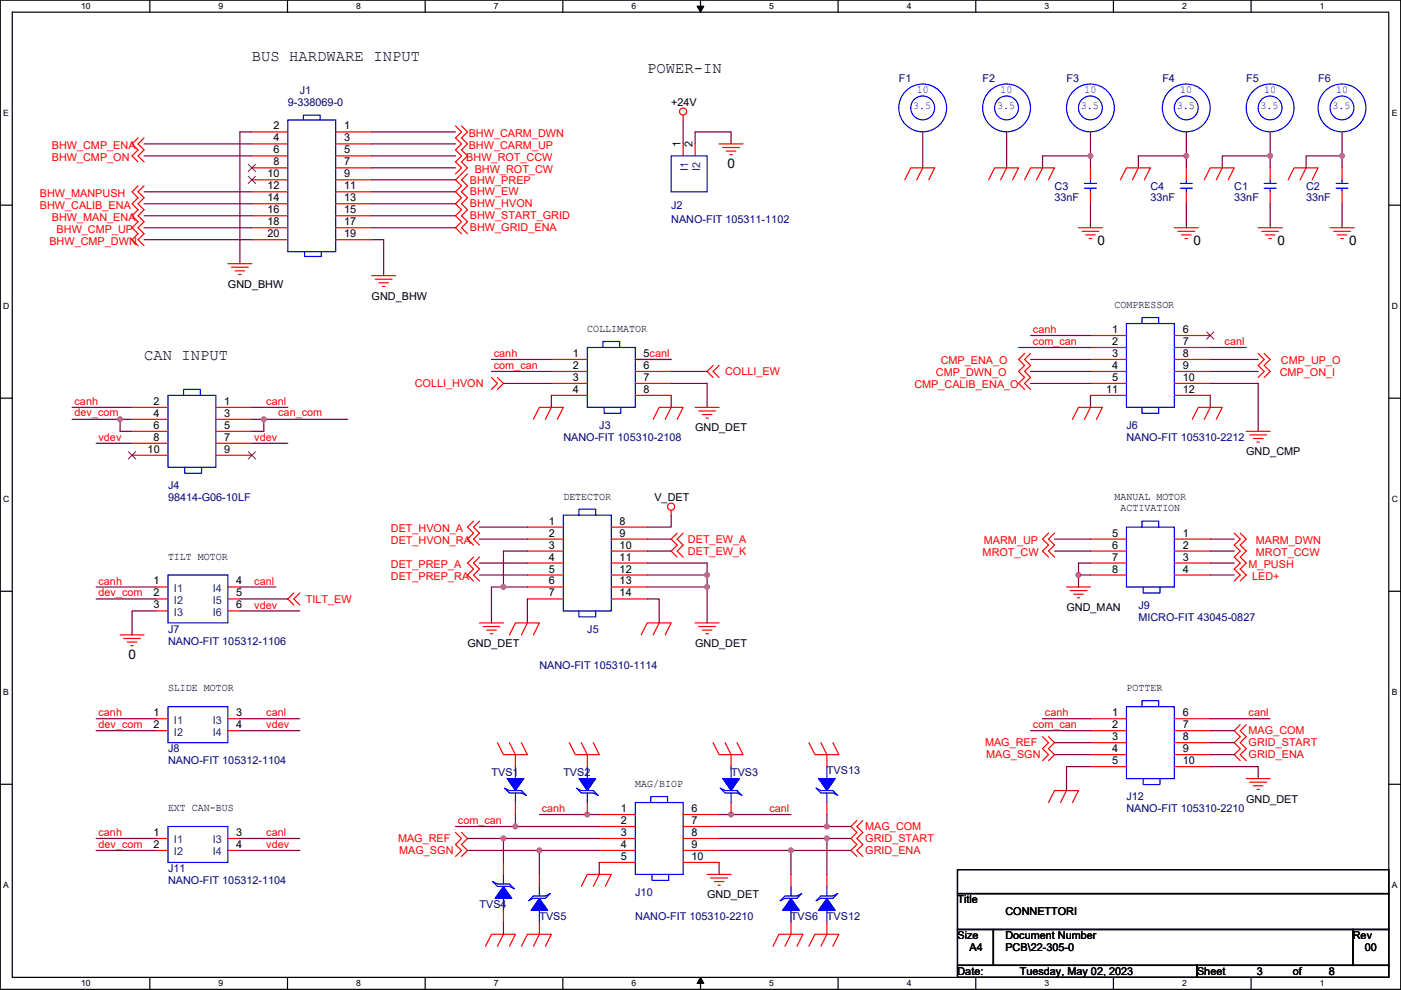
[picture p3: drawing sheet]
<svg xmlns="http://www.w3.org/2000/svg" width="297mm" height="210mm" viewBox="0 0 297 210" stroke-linecap="round" stroke-linejoin="round" font-family="sans-serif">
<path d="M.1 0h296.9v209.8h-296.9zM2.6 2.6h291.8v204.7h-291.8z" fill="none" stroke="#000" stroke-width=".25"/>
<g fill="#fff">
<path d="M17.2 .3h2v2h-2z"/>
<path d="M17.2 207.6h2v2h-2z"/>
</g>
<path d="M31.8 0v2.6M31.8 207.3v2.5" fill="none" stroke="#000" stroke-width=".25"/>
<g fill="#fff">
<path d="M46.4 .3h.9v2h-.9z"/>
<path d="M46.4 207.6h.9v2h-.9z"/>
</g>
<path d="M61 0v2.6M61 207.3v2.5" fill="none" stroke="#000" stroke-width=".25"/>
<g fill="#fff">
<path d="M75.5 .3h1v2h-1z"/>
<path d="M75.5 207.6h1v2h-1z"/>
</g>
<path d="M90.1 0v2.6M90.1 207.3v2.5" fill="none" stroke="#000" stroke-width=".25"/>
<g fill="#fff">
<path d="M104.7 .3h1v2h-1z"/>
<path d="M104.7 207.6h1v2h-1z"/>
</g>
<path d="M119.3 0v2.6M119.3 207.3v2.5" fill="none" stroke="#000" stroke-width=".25"/>
<g fill="#fff">
<path d="M133.9 .3h1v2h-1z"/>
<path d="M133.9 207.6h1v2h-1z"/>
</g>
<path d="M148.5 0v2.6M148.5 207.3v2.5" fill="none" stroke="#000" stroke-width=".25"/>
<path d="M147.8 1.3h1.4l-.7 1.3zM148.5 207.3l.7 1.3h-1.4z" fill="#000" stroke="#000" stroke-width=".21"/>
<g fill="#fff">
<path d="M163.1 .3h1v2h-1z"/>
<path d="M163.1 207.6h1v2h-1z"/>
</g>
<path d="M177.7 0v2.6M177.7 207.3v2.5" fill="none" stroke="#000" stroke-width=".25"/>
<g fill="#fff">
<path d="M192.3 .3h1v2h-1z"/>
<path d="M192.3 207.6h1v2h-1z"/>
</g>
<path d="M206.9 0v2.6M206.9 207.3v2.5" fill="none" stroke="#000" stroke-width=".25"/>
<g fill="#fff">
<path d="M221.5 .3h1v2h-1z"/>
<path d="M221.5 207.6h1v2h-1z"/>
</g>
<path d="M236.1 0v2.6M236.1 207.3v2.5" fill="none" stroke="#000" stroke-width=".25"/>
<g fill="#fff">
<path d="M250.7 .3h.9v2h-.9z"/>
<path d="M250.7 207.6h.9v2h-.9z"/>
</g>
<path d="M265.3 0v2.6M265.3 207.3v2.5" fill="none" stroke="#000" stroke-width=".25"/>
<g fill="#fff">
<path d="M279.8 .3h1v2h-1z"/>
<path d="M279.8 207.6h1v2h-1z"/>
<path d="M.7 23.1h1.2v2h-1.2z"/>
<path d="M295.1 23.1h1.2v2h-1.2z"/>
<path d="M.7 64h1.3v2h-1.3z"/>
<path d="M295.1 64h1.3v2h-1.3z"/>
</g>
<path d="M.1 43.5h2.5M294.4 43.5h2.6" fill="none" stroke="#000" stroke-width=".25"/>
<g fill="#fff">
<path d="M.7 104.9h1.3v2.1h-1.3z"/>
<path d="M295.1 104.9h1.3v2.1h-1.3z"/>
</g>
<path d="M.1 84.5h2.5M294.4 84.5h2.6" fill="none" stroke="#000" stroke-width=".25"/>
<g fill="#fff">
<path d="M.7 145.9h1.2v2h-1.2z"/>
<path d="M295.1 145.9h1.2v2h-1.2z"/>
</g>
<path d="M.1 125.4h2.5M294.4 125.4h2.6" fill="none" stroke="#000" stroke-width=".25"/>
<g fill="#fff">
<path d="M.7 186.8h1.2v2h-1.2z"/>
<path d="M295.1 186.8h1.2v2h-1.2z"/>
</g>
<path d="M.1 166.3h2.5M294.4 166.3h2.6M203 184.4h91.4v5.1h-91.4zM203 189.5h91.4v7.6h-91.4zM203 197.1h7.6v7.7h-7.6zM210.6 197.1h76.2v7.7h-76.2zM286.8 197.1h7.6v7.7h-7.6zM203 204.8h50.8v2.5h-50.8zM253.8 204.8h40.6v2.5h-40.6z" fill="none" stroke="#000" stroke-width=".25"/>
<g fill="none" stroke="#f00" stroke-width=".25">
<path d="M29.3 29.3l-1.3 1.2 1.3 1.3-1.3 1.3 1.3 1.2M29.3 39.4l-1.3 1.3 1.3 1.3-1.3 1.2 1.3 1.3-1.3 1.3 1.3 1.2-1.3 1.3 1.3 1.3-1.3 1.2 1.3 1.3M30.5 29.3l-1.2 1.2 1.2 1.3-1.2 1.3 1.2 1.2M30.5 39.4l-1.2 1.3 1.2 1.3-1.2 1.2 1.2 1.3-1.2 1.3 1.2 1.2-1.2 1.3 1.2 1.3-1.2 1.2 1.2 1.3M53.4 28h7.6M53.4 30.5h7.6M53.4 33.1h7.6M53.4 35.6h7.6M53.4 38.1h7.6M71.2 28h7.6M71.2 30.5h7.6M71.2 33.1h7.6"/>
<path d="M71.2 35.6h7.6M71.2 38.1h7.6M96.6 26.7l1.3 1.3-1.3 1.3 1.3 1.2-1.3 1.3 1.3 1.3-1.3 1.2 1.3 1.3-1.3 1.3M97.9 26.7l1.2 1.3-1.2 1.3 1.2 1.2-1.2 1.3 1.2 1.3-1.2 1.2 1.2 1.3-2.5 2.5 1.3 1.3-1.3 1.3 1.3 1.3-1.3 1.2 1.3 1.3-1.3 1.3 1.3 1.2-1.3 1.3 1.3 1.3M99.1 36.9l-1.2 1.2 1.2 1.3-1.2 1.3 1.2 1.3-1.2 1.2 1.2 1.3-1.2 1.3 1.2 1.2-1.2 1.3 1.2 1.3M144.8 24.4v1M144.8 30.5v2.6M147.4 30.5v2.6M152.5 30.5h5M153.2 31.3h3.6M154 32h2M154.7 32.8h.6"/>
<path d="M191.8 38.1l1.3-2.5h5.1l-1.3 2.5M195.6 28h.1M195.6 35.6l-1.2 2.5M209.6 38.1l1.3-2.5h5.1l-1.3 2.5M213.4 28h.1M213.4 35.6l-1.2 2.5M217.2 38.1l1.3-2.5h5.1l-1.3 2.5M221 35.6l-1.2 2.5M231.2 28h.1M231.2 35.6v2.5M237.5 38.1l1.3-2.5h5.1l-1.3 2.5M241.4 35.6l-1.3 2.5"/>
<path d="M251.5 28h.1M251.5 35.6v2.5M255.3 38.1l1.3-2.5h5.1l-1.3 2.5M259.1 35.6l-1.2 2.5M269.3 35.6v2.5M269.3 28h.1M273.1 38.1l1.3-2.5h5.1l-1.3 2.5M276.9 35.6l-1.2 2.5M284.5 28h.1M284.5 35.6v2.5M48.3 55.9h5.1M49.1 56.7h3.5"/>
<path d="M49.8 57.4h2.1M50.6 58.2h.5M53.4 40.7h7.6M53.4 43.2h7.6M53.4 45.8h7.6M53.4 48.3h7.6M53.4 50.8h7.6M71.2 40.7h7.6M71.2 43.2h7.6M71.2 45.8h7.6M71.2 48.3h7.6M71.2 50.8h7.6"/>
<path d="M78.8 58.5h5.1M79.6 59.2h3.5M80.3 60h2.1M228.7 48.3h5M229.4 49.1h3.6M230.2 49.8h2M230.9 50.6h.6M231.2 40.7v2.5M249 48.3h5.1M249.7 49.1h3.6M250.5 49.8h2M251.3 50.6h.5"/>
<path d="M251.5 40.7v2.5M266.8 48.3h5M267.5 49.1h3.6M268.3 49.8h2M269 50.6h.6M269.3 40.7v2.5M282 48.3h5.1M282.8 49.1h3.5M283.5 49.8h2.1M284.3 50.6h.5M284.5 40.7v2.5M81.1 60.7h.5"/>
<path d="M116.9 78.8h7.6M116.9 76.2h7.6M134.7 78.8h7.6M134.7 76.2h7.6M151.2 77.5l-1.3 1.3 1.3 1.3M152.5 77.5l-1.3 1.3 1.3 1.3M217.2 75l-1.2 1.2 1.2 1.3-1.2 1.3 1.2 1.3-1.2 1.2 1.2 1.3M218.5 75l-1.3 1.2 1.3 1.3-1.3 1.3 1.3 1.3-1.3 1.2 1.3 1.3M231.2 73.7h7.6M231.2 78.8h7.6M231.2 71.2h7.6M231.2 76.2h7.6"/>
<path d="M249 71.2h7.6M249 76.2h7.6M249 73.7h7.6M249 78.8h7.6M266.8 75l1.2 1.2-1.2 1.3 1.2 1.3-1.2 1.3M268 75l1.3 1.2-1.3 1.3 1.3 1.3-1.3 1.3M28 86.4h7.6M28 88.9h7.6M28 91.5h7.6M28 94h7.6M28 96.6h7.6M45.8 86.4h7.6"/>
<path d="M45.8 88.9h7.6M45.8 91.5h7.6M45.8 94h7.6M45.8 96.6h7.6M104.2 80.1l1.3 1.2-1.3 1.3M105.5 80.1l1.2 1.2-1.2 1.3M113.1 88.9l1.3-2.5h5l-1.2 2.5M116.9 83.9h7.6M116.9 81.3h7.6M116.9 86.4l-1.3 2.5M134.7 83.9h7.6M134.7 81.3h7.6"/>
<path d="M138.5 88.9l1.3-2.5h5l-1.2 2.5M142.3 86.4l-1.3 2.5M147.4 86.4h5.1M148.1 87.2h3.6M148.9 87.9h2M149.7 88.7h.5M227.4 88.9l1.3-2.5h5l-1.2 2.5M231.2 81.3h7.6M231.2 83.9h7.6M231.2 86.4l-1.3 2.5M249 81.3h7.6M249 83.9h7.6"/>
<path d="M252.8 88.9l1.3-2.5h5l-1.2 2.5M256.6 86.4l-1.3 2.5M264.2 91.5h5.1M265 92.2h3.5M265.7 93h2.1M266.5 93.8h.5M100.4 110.5l-1.3 1.3 1.3 1.3-1.3 1.2 1.3 1.3M100.4 118.2l-1.3 1.2 1.3 1.3-1.3 1.3 1.3 1.2M101.7 110.5l-1.3 1.3 1.3 1.3-1.3 1.2 1.3 1.3M101.7 118.2l-1.3 1.2 1.3 1.3-1.3 1.3 1.3 1.2M111.8 114.3h7.6M111.8 119.4h7.6"/>
<path d="M111.8 111.8h7.6M111.8 116.9h7.6M129.6 111.8h7.6M129.6 116.9h7.6M129.6 114.3h7.6M129.6 119.4h7.6M142.3 108.2v1.1M143.6 113.1l-1.3 1.2 1.3 1.3-1.3 1.3 1.3 1.3M144.8 113.1l-1.2 1.2 1.2 1.3-1.2 1.3 1.2 1.3M222.3 113.1l-1.3 1.2 1.3 1.3-1.3 1.3 1.3 1.3M223.6 113.1l-1.3 1.2 1.3 1.3-1.3 1.3 1.3 1.3M231.2 116.9h7.6"/>
<path d="M231.2 114.3h7.6M231.2 119.4h7.6M249 116.9h7.6M249 114.3h7.6M249 119.4h7.6M261.7 113.1l1.3 1.2-1.3 1.3 1.3 1.3-1.3 1.3 1.3 1.2-1.3 1.3 1.3 1.3-1.3 1.2M263 113.1l1.2 1.2-1.2 1.3 1.2 1.3-1.2 1.3 1.2 1.2-1.2 1.3 1.2 1.3-1.2 1.2M25.5 134.7h5M26.2 135.4h3.6M27 136.2h2M27.7 136.9h.6M33.1 124.5h2.5"/>
<path d="M33.1 127h2.5M33.1 129.6h2.5M48.3 124.5h2.6M48.3 127h2.6M48.3 129.6h2.6M62.3 125.8l-1.3 1.2 1.3 1.3M63.6 125.8l-1.3 1.2 1.3 1.3M101.7 132.1h5M102.4 132.9h3.6M103.2 133.6h2M103.9 134.4h.6M108 134.7l1.3-2.6h5.1l-1.3 2.6"/>
<path d="M111.8 132.1l-1.2 2.6M111.8 124.5h7.6M111.8 122h7.6M111.8 127h7.6M129.6 122h7.6M129.6 127h7.6M129.6 124.5h7.6M136 134.7l1.2-2.6h5.1l-1.3 2.6M139.8 132.1l-1.3 2.6M147.4 132.1h5.1M148.1 132.9h3.6M148.9 133.6h2"/>
<path d="M149.7 134.4h.5M226.1 124.5h5.1M226.9 125.3h3.5M227.6 126h2.1M228.4 126.8h.5M231.2 122h7.6M249 122h7.6M33.1 152.4h2.5M33.1 155h2.5M48.3 152.4h2.6M48.3 155h2.6M105.5 157.5l1.2 2.6h5.1l-1.2-2.6"/>
<path d="M108 157.5l1.3 2.6v2.5M120.7 157.5l1.3 2.6h5.1l-1.3-2.6M123.3 157.5l1.2 2.6v2.5M151.2 157.5l1.3 2.6h5l-1.2-2.6M153.7 157.5l1.3 2.6v2.5M171.5 157.5l1.3 2.6h5.1l-1.3-2.6M174.1 157.5l1.2 2.6v2.5M221 156.3l1.3 1.2-1.3 1.3 1.3 1.3-1.3 1.2M222.3 156.3l1.3 1.2-1.3 1.3 1.3 1.3-1.3 1.2M231.2 155h7.6M231.2 152.4h7.6M231.2 157.5h7.6"/>
<path d="M249 152.4h7.6M249 157.5h7.6M249 155h7.6M263 153.7l-1.3 1.3 1.3 1.3-1.3 1.2 1.3 1.3-1.3 1.3 1.3 1.2M264.2 153.7l-1.2 1.3 1.2 1.3-1.2 1.2 1.2 1.3-1.2 1.3 1.2 1.2M33.1 177.8h2.5M48.3 177.8h2.6M96.6 176.6l1.3 1.2-1.3 1.3 1.3 1.3-1.3 1.3M97.9 176.6l1.2 1.2-1.2 1.3 1.2 1.3-1.2 1.3M109.3 170.2v2.6M124.5 170.2v2.6M127.1 175.3h7.6"/>
<path d="M127.1 172.8h7.6M127.1 177.8h7.6M144.8 172.8h7.7M144.8 177.8h7.7M144.8 175.3h7.7M155 170.2v2.6M175.3 170.2v2.6M181.7 174l-1.3 1.3 1.3 1.3-1.3 1.2 1.3 1.3-1.3 1.3 1.3 1.3M182.9 174l-1.2 1.3 1.2 1.3-1.2 1.2 1.2 1.3-1.2 1.3 1.2 1.3M222.3 170.2l1.3-2.5h5.1l-1.3 2.5M226.1 167.7l-1.2 2.5M231.2 160.1h7.6"/>
<path d="M231.2 162.6h7.6M249 162.6h7.6M249 160.1h7.6M264.2 165.1h5.1M265 165.9h3.5M265.7 166.7h2.1M266.5 167.4h.5M33.1 180.4h2.5M48.3 180.4h2.6M106.7 198.2l-1.2 2.5M106.7 182.9v2.6M106.7 193.1v2.5"/>
<path d="M114.4 195.6v2.6l-1.3 2.5M114.4 185.5v2.5M123.3 188l1.2-2.5h5.1l-1.3 2.5M127.1 180.4h7.6M127.1 182.9h7.6M127.1 185.5l-1.3 2.5M144.8 182.9h7.7M144.8 180.4h7.7M149.9 185.5h5.1M150.7 186.2h3.5M151.4 187h2.1M152.2 187.7h.5"/>
<path d="M167.7 195.6v2.6l-1.3 2.5M167.7 185.5v2.5M175.3 195.6v2.6l-1.2 2.5M175.3 185.5v2.5M102.9 200.7l1.3-2.5h5.1l-1.3 2.5M110.6 200.7l1.2-2.5h5.1l-1.3 2.5M163.9 200.7l1.3-2.5h5l-1.2 2.5M171.5 200.7l1.3-2.5h5.1l-1.3 2.5"/>
<circle cx="144.8" cy="23.7" r=".76"/>
<circle cx="142.3" cy="107.5" r=".76"/>
</g>
<g fill="none" stroke="#00f" stroke-width=".25">
<path d="M61 25.4h10.2v28h-10.2zM64.3 25.4v-1h3.6v1M142.3 33.1h7.6v7.6h-7.6zM229.9 39.9h2.6M229.9 38.9h2.6M231.2 38.1v.8M231.2 39.9v.8M250.2 39.9h2.6M250.2 38.9h2.6M251.5 38.1v.8M251.5 39.9v.8M268 39.9h2.6"/>
<path d="M268 38.9h2.6M269.3 38.1v.8M269.3 39.9v.8M283.3 39.9h2.5M283.3 38.9h2.5M284.5 38.1v.8M284.5 39.9v.8M64.6 53.4v1h3.5v-1M124.5 73.7h10.2v12.7h-10.2zM127.8 73.7v-1.3h3.6v1.3M238.8 68.6h10.2v17.8h-10.2zM242.1 68.6v-1.2h3.6v1.2"/>
<path d="M35.6 83.9h10.2v15.2h-10.2zM38.9 83.9v-1.3h3.6v1.3M39.2 99.1v1.3h3.5v-1.3M128.1 86.4v1.3h3.5v-1.3M242.1 86.4v1.3h3.6v-1.3M119.4 109.3h10.2v20.3h-10.2zM122.7 109.3v-1.3h3.6v1.3M238.8 111.8h10.2v12.7h-10.2zM242.1 111.8v-1.3h3.6v1.3M35.6 122h12.7v10.1h-12.7zM122.7 129.6v1.3h3.6v-1.3M242.4 124.5v1.3h3.5v-1.3"/>
<path d="M35.6 149.9h12.7v7.6h-12.7zM238.8 149.9h10.2v15.2h-10.2zM242.1 149.9v-1.3h3.6v1.3M35.6 175.3h12.7v7.6h-12.7zM107 167.2l1 .5h2.6l1 1-1-.5h-2.6zM109.3 168.2v2M109.3 162.6v2.5M122.2 167.2l1.1 .5h2.5l1 1-1-.5h-2.5zM124.5 168.2v2M124.5 162.6v2.5M134.7 170.2h10.1v15.3h-10.1zM138 170.2v-1.2h3.5v1.2"/>
<path d="M152.7 167.2l1 .5h2.6l1 1-1-.5h-2.6zM155 168.2v2M155 162.6v2.5M173 167.2l1 .5h2.6l1 1-1-.5h-2.6zM175.3 168.2v2M175.3 162.6v2.5M242.4 165.1v1.3h3.5v-1.3M104.5 187l1 .5h2.5l1 1-1-.5h-2.5zM106.7 185.5v2M106.7 190.5v2.6M113.1 190h2.5l1-.5-1 1h-2.5l-1 .6zM114.4 188v2"/>
<path d="M114.4 193.1v2.5M138.2 185.5v1.2h3.6v-1.2M166.4 190h2.6l1-.5-1 1h-2.6l-1 .6zM167.7 188v2M167.7 193.1v2.5M174 190h2.6l1-.5-1 1h-2.6l-1 .6zM175.3 188v2M175.3 193.1v2.5"/>
<circle cx="195.6" cy="22.9" r="2.53"/>
<circle cx="195.6" cy="22.9" r="5.1"/>
<circle cx="213.4" cy="22.9" r="2.53"/>
<circle cx="213.4" cy="22.9" r="5.1"/>
<circle cx="231.2" cy="22.9" r="2.53"/>
<circle cx="231.2" cy="22.9" r="5.1"/>
<circle cx="251.5" cy="22.9" r="2.53"/>
<circle cx="251.5" cy="22.9" r="5.1"/>
<circle cx="269.3" cy="22.9" r="2.53"/>
<circle cx="269.3" cy="22.9" r="5.1"/>
<circle cx="284.5" cy="22.9" r="2.53"/>
<circle cx="284.5" cy="22.9" r="5.1"/>
</g>
<g fill="#00f" stroke="#00f" stroke-width=".25">
<path d="M167.7 190.5l1.8 2.6h-3.6z" fill-rule="evenodd"/>
<path d="M122.7 165.1h3.6l-1.8 2.6z" fill-rule="evenodd"/>
<path d="M175.3 190.5l1.8 2.6h-3.6z" fill-rule="evenodd"/>
<path d="M173.5 165.1h3.6l-1.8 2.6z" fill-rule="evenodd"/>
<path d="M114.4 190.5l1.7 2.6h-3.5z" fill-rule="evenodd"/>
<path d="M107.5 165.1h3.6l-1.8 2.6z" fill-rule="evenodd"/>
<path d="M153.2 165.1h3.6l-1.8 2.6z" fill-rule="evenodd"/>
<path d="M106.7 188l1.8 2.5h-3.5z" fill-rule="evenodd"/>
</g>
<path d="M52.6 34.8l1.6 1.6M52.6 37.4l1.6 1.5M54.2 34.8l-1.6 1.6M54.2 37.4l-1.6 1.5M255.8 70.4l1.6 1.5M257.4 70.4l-1.6 1.5M27.2 95.8l1.6 1.5M28.8 95.8l-1.6 1.5M52.6 95.8l1.6 1.5M54.2 95.8l-1.6 1.5" fill="none" stroke="#804000" stroke-width=".21"/>
<g fill="none" stroke="#800040" stroke-width=".25">
<path d="M30.5 30.5h22.9M30.5 33.1h22.9M53.4 28h-2.5v27.9M78.8 28h17.8M78.8 30.5h17.8M78.8 33.1h17.8M78.8 35.6h17.8M78.8 38.1h17.8M144.8 25.4v5.1M147.4 30.5v-2.5h7.6v2.5M195.6 28v7.6M213.4 28v7.6"/>
<path d="M231.2 33.1v2.5M231.2 28v5.1M231.2 33.1h-10.2v2.5M251.5 28v5.1M251.5 33.1h-10.1v2.5M251.5 33.1v2.5M269.3 28v5.1M269.3 33.1v2.5M269.3 33.1h-10.2v2.5M284.5 28v5.1M284.5 33.1h-7.6v2.5M284.5 33.1v2.5"/>
<path d="M30.5 40.7h22.9M30.5 43.2h22.9M30.5 45.8h22.9M30.5 48.3h22.9M30.5 50.8h22.9M78.8 40.7h17.8M78.8 43.2h17.8M78.8 45.8h17.8M78.8 48.3h17.8M78.8 50.8h2.5v7.7M231.2 43.2v5.1M251.5 43.2v5.1"/>
<path d="M269.3 43.2v5.1M284.5 43.2v5.1M104.2 76.2h12.7M104.2 78.8h12.7M134.7 76.2h7.6M142.3 78.8h7.6M216 73.7h15.2M218.5 71.2h12.7M218.5 76.2h12.7M218.5 78.8h12.7M256.6 76.2h10.2M256.6 78.8h10.2"/>
<path d="M256.6 73.7h7.6M15.3 88.9h10.2M15.3 86.4h12.7M20.4 94h7.6M25.5 88.9h2.5M25.5 88.9v2.6h2.5M53.4 86.4h7.6M53.4 94h7.6M53.4 88.9h2.5M55.9 88.9h17.8M55.9 88.9v2.6h-2.5M106.7 81.3h10.2"/>
<path d="M116.9 83.9v2.5M142.3 81.3h7.6v5.1M142.3 83.9v2.5M218.5 81.3h12.7M231.2 83.9v2.5M256.6 81.3h10.2v10.2M256.6 83.9v2.5M101.7 111.8h10.1M101.7 114.3h10.1M101.7 119.4h10.1M111.8 116.9h-5.1v7.6M137.2 114.3h5.1"/>
<path d="M137.2 116.9h5.1M137.2 119.4h12.7v2.6M142.3 109.3v2.5h-5.1M223.6 114.3h7.6M223.6 116.9h7.6M231.2 119.4h-2.5v2.6M256.6 114.3h5.1M256.6 116.9h5.1M256.6 119.4h5.1M20.4 127h12.7M20.4 124.5h12.7M33.1 129.6h-5.1v5.1"/>
<path d="M50.9 127h10.1M50.9 124.5h7.6M50.9 129.6h12.7M101.7 122h10.1M106.7 124.5h-2.5v7.6M106.7 124.5h5.1M111.8 127v5.1M137.2 122h12.7v2.5M137.2 124.5h12.7v7.6M137.2 127h2.6v5.1M228.7 122h2.5M228.7 122v2.5"/>
<path d="M256.6 122h5.1M20.4 155h12.7M20.4 152.4h12.7M50.9 152.4h12.7M50.9 155h12.7M218.5 155h12.7M221 152.4h10.2M223.6 157.5h7.6M256.6 152.4h12.7M256.6 155h5.1M256.6 157.5h5.1M20.4 177.8h12.7"/>
<path d="M50.9 177.8h12.7M96.6 175.3h12.7M99.1 177.8h7.6M106.7 177.8v5.1M106.7 177.8h20.4M109.3 175.3h17.8M109.3 172.8v2.5M114.4 172.8h12.7M152.5 177.8h22.8M152.5 175.3h22.8M167.7 172.8h-15.2M175.3 172.8v2.5"/>
<path d="M175.3 175.3h5.1M175.3 177.8v7.7M175.3 177.8h5.1M223.6 160.1h7.6M231.2 162.6h-5.1v5.1M256.6 162.6h10.2v2.5M256.6 160.1h5.1M20.4 180.4h12.7M50.9 180.4h12.7M99.1 180.4h15.3M106.7 195.6v2.6M114.4 180.4v5.1"/>
<path d="M114.4 180.4h12.7M127.1 182.9v2.6M152.5 182.9v2.6M152.5 180.4h15.2M180.4 180.4h-12.7v5.1"/>
</g>
<g fill="#f0f" stroke="#f0f" stroke-width=".25">
<circle cx="55.9" cy="88.9" r=".5"/>
<circle cx="25.4" cy="88.9" r=".5"/>
<circle cx="251.5" cy="33" r=".5"/>
<circle cx="231.2" cy="33" r=".5"/>
<circle cx="228.6" cy="121.9" r=".5"/>
<circle cx="124.5" cy="172.7" r=".5"/>
<circle cx="155" cy="172.7" r=".5"/>
<circle cx="106.7" cy="177.8" r=".5"/>
<circle cx="109.3" cy="175.3" r=".5"/>
<circle cx="114.3" cy="180.4" r=".5"/>
<circle cx="106.7" cy="124.5" r=".5"/>
<circle cx="175.3" cy="175.3" r=".5"/>
<circle cx="175.3" cy="177.8" r=".5"/>
<circle cx="167.7" cy="180.4" r=".5"/>
<circle cx="149.9" cy="121.9" r=".5"/>
<circle cx="149.9" cy="124.5" r=".5"/>
<circle cx="269.3" cy="33" r=".5"/>
<circle cx="284.5" cy="33" r=".5"/>
</g>
<g font-size="3.3">
<text x="53.4" y="12.8">BUS HARDWARE INPUT</text>
<text x="137.2" y="15.4">POWER-IN</text>
<text x="30.5" y="76.3">CAN INPUT</text>
</g>
<g font-size="2.8">
<text x="154.2" y="35.6">0</text>
<text x="232.7" y="52.1">0</text>
<text x="253" y="52.1">0</text>
<text x="270.8" y="52.1">0</text>
<text x="286.1" y="52.1">0</text>
<text x="27.2" y="139.7">0</text>
</g>
<g font-size="2.3" fill="#000080">
<text x="190.6" y="17.3">F1</text>
<text x="208.3" y="17.3">F2</text>
<text x="226.1" y="17.3">F3</text>
<text x="246.4" y="17.3">F4</text>
<text x="264.2" y="17.3">F5</text>
<text x="279.5" y="17.3">F6</text>
<text x="61" y="22.4">9-338069-0</text>
<text x="63.6" y="19.9">J1</text>
<text x="223.6" y="40.2">C3</text>
<text x="243.9" y="40.2">C4</text>
<text x="261.7" y="40.2">C1</text>
<text x="276.9" y="40.2">C2</text>
<text x="142.3" y="44.3">J2</text>
<text x="142.3" y="47.3">NANO-FIT 105311-1102</text>
<text x="223.6" y="42.7">33nF</text>
<text x="243.9" y="42.7">33nF</text>
<text x="261.7" y="42.7">33nF</text>
<text x="276.9" y="42.7">33nF</text>
<text x="119.4" y="93.5">NANO-FIT 105310-2108</text>
<text x="127.1" y="91">J3</text>
<text x="238.8" y="91">J6</text>
<text x="238.8" y="93.5">NANO-FIT 105310-2212</text>
<text x="35.6" y="103.7">J4</text>
<text x="35.6" y="106.2">98414-G06-10LF</text>
<text x="241.4" y="129.1">J9</text>
<text x="241.4" y="131.6">MICRO-FIT 43045-0827</text>
<text x="35.6" y="134.2">J7</text>
<text x="35.6" y="136.7">NANO-FIT 105312-1106</text>
<text x="124.5" y="134.2">J5</text>
<text x="114.4" y="141.8">NANO-FIT 105310-1114</text>
<text x="35.6" y="159.6">J8</text>
<text x="35.6" y="162.1">NANO-FIT 105312-1104</text>
<text x="104.2" y="164.7">TVS1</text>
<text x="119.4" y="164.7">TVS2</text>
<text x="155" y="164.7">TVS3</text>
<text x="175.3" y="164.1">TVS13</text>
<text x="238.8" y="169.7">J12</text>
<text x="238.8" y="172.3">NANO-FIT 105310-2210</text>
<text x="35.6" y="185">J11</text>
<text x="35.6" y="187.5">NANO-FIT 105312-1104</text>
<text x="134.7" y="190.1">J10</text>
<text x="101.7" y="192.6">TVS4</text>
<text x="114.4" y="195.1">TVS5</text>
<text x="134.7" y="195.1">NANO-FIT 105310-2210</text>
<text x="167.7" y="195.1">TVS6</text>
<text x="175.3" y="195.1">TVS12</text>
</g>
<g font-size="2.3">
<text x="142.3" y="22.4">+24V</text>
<text x="58" y="27.5">2</text>
<text x="58" y="30">4</text>
<text x="73" y="27.5">1</text>
<text x="73" y="30">3</text>
<text x="58" y="32.5">6</text>
<text x="58" y="35.1">8</text>
<text x="73" y="32.5">5</text>
<text x="73" y="35.1">7</text>
<text x="144.3" y="31.3" transform="rotate(-90 144.3 31.3)">1</text>
<text x="146.9" y="31.3" transform="rotate(-90 146.9 31.3)">2</text>
<text x="56.7" y="37.6">10</text>
<text x="56.7" y="40.2">12</text>
<text x="73" y="37.6">9</text>
<text x="73" y="40.2">11</text>
<text x="56.7" y="42.7">14</text>
<text x="56.7" y="45.2">16</text>
<text x="56.7" y="47.8">18</text>
<text x="73" y="42.7">13</text>
<text x="73" y="45.2">15</text>
<text x="73" y="47.8">17</text>
<text x="56.7" y="50.3">20</text>
<text x="73" y="50.3">19</text>
<text x="48.3" y="61">GND_BHW</text>
<text x="78.8" y="63.6">GND_BHW</text>
<text x="236.3" y="65.4">COMPRESSOR</text>
<text x="124.5" y="70.4">COLLIMATOR</text>
<text x="235.8" y="70.6">1</text>
<text x="250.8" y="70.6">6</text>
<text x="121.5" y="75.7">1</text>
<text x="136.5" y="75.7">5canl</text>
<text x="235.8" y="73.2">2</text>
<text x="235.8" y="75.7">3</text>
<text x="250.8" y="75.7">8</text>
<text x="250.8" y="73.2">7</text>
<text x="121.5" y="78.3">2</text>
<text x="121.5" y="83.3">4</text>
<text x="121.5" y="80.8">3</text>
<text x="136.5" y="78.3">6</text>
<text x="136.5" y="83.3">8</text>
<text x="136.5" y="80.8">7</text>
<text x="234.5" y="83.3">11</text>
<text x="235.8" y="78.3">4</text>
<text x="235.8" y="80.8">5</text>
<text x="250.8" y="80.8">10</text>
<text x="250.8" y="78.3">9</text>
<text x="250.8" y="83.3">12</text>
<text x="32.6" y="85.9">2</text>
<text x="32.6" y="88.4">4</text>
<text x="47.6" y="85.9">1</text>
<text x="47.6" y="88.4">3</text>
<text x="32.6" y="91">6</text>
<text x="32.6" y="93.5">8</text>
<text x="47.6" y="91">5</text>
<text x="47.6" y="93.5">7</text>
<text x="147.4" y="91.5">GND_DET</text>
<text x="31.3" y="96">10</text>
<text x="47.6" y="96">9</text>
<text x="264.2" y="96.6">GND_CMP</text>
<text x="119.4" y="106">DETECTOR</text>
<text x="138.7" y="106.2">V_DET</text>
<text x="236.3" y="106">MANUAL MOTOR</text>
<text x="116.4" y="113.8">2</text>
<text x="116.4" y="111.3">1</text>
<text x="131.4" y="111.3">8</text>
<text x="131.4" y="113.8">9</text>
<text x="235.8" y="113.8">5</text>
<text x="237.5" y="108.3">ACTIVATION</text>
<text x="250.8" y="113.8">1</text>
<text x="35.6" y="118.7">TILT MOTOR</text>
<text x="116.4" y="118.9">4</text>
<text x="116.4" y="116.4">3</text>
<text x="131.4" y="116.4">10</text>
<text x="131.4" y="118.9">11</text>
<text x="235.8" y="116.4">6</text>
<text x="235.8" y="118.9">7</text>
<text x="250.8" y="116.4">2</text>
<text x="250.8" y="118.9">3</text>
<text x="32.6" y="124">1</text>
<text x="50.1" y="124">4</text>
<text x="116.4" y="124">6</text>
<text x="116.4" y="121.4">5</text>
<text x="131.4" y="121.4">12</text>
<text x="131.4" y="124">13</text>
<text x="235.8" y="121.4">8</text>
<text x="250.8" y="121.4">4</text>
<text x="32.6" y="126.5">2</text>
<text x="32.6" y="129.1">3</text>
<text x="50.1" y="126.5">5</text>
<text x="50.1" y="129.1">6</text>
<text x="116.4" y="126.5">7</text>
<text x="131.4" y="126.5">14</text>
<text x="226.1" y="129.6">GND_MAN</text>
<text x="99.1" y="137.2">GND_DET</text>
<text x="147.4" y="137.2">GND_DET</text>
<text x="35.6" y="146.6">SLIDE MOTOR</text>
<text x="238.8" y="146.6">POTTER</text>
<text x="32.6" y="151.9">1</text>
<text x="32.6" y="154.5">2</text>
<text x="50.1" y="151.9">3</text>
<text x="50.1" y="154.5">4</text>
<text x="235.8" y="154.5">2</text>
<text x="235.8" y="151.9">1</text>
<text x="250.8" y="151.9">6</text>
<text x="250.8" y="154.5">7</text>
<text x="235.8" y="159.5">4</text>
<text x="235.8" y="157">3</text>
<text x="250.8" y="157">8</text>
<text x="250.8" y="159.5">9</text>
<text x="134.7" y="167">MAG/BIOP</text>
<text x="235.8" y="162.1">5</text>
<text x="250.8" y="162.1">10</text>
<text x="35.6" y="172">EXT CAN-BUS</text>
<text x="131.6" y="172.2">1</text>
<text x="146.6" y="172.2">6</text>
<text x="264.2" y="170.2">GND_DET</text>
<text x="32.6" y="177.3">1</text>
<text x="32.6" y="179.9">2</text>
<text x="50.1" y="177.3">3</text>
<text x="50.1" y="179.9">4</text>
<text x="131.6" y="174.8">2</text>
<text x="131.6" y="179.9">4</text>
<text x="131.6" y="177.3">3</text>
<text x="146.6" y="177.3">8</text>
<text x="146.6" y="174.8">7</text>
<text x="146.6" y="179.9">9</text>
<text x="131.6" y="182.4">5</text>
<text x="146.6" y="182.4">10</text>
<text x="149.9" y="190.6">GND_DET</text>
<text x="203" y="191.6">Title</text>
<text x="213.2" y="194.1">CONNETTORI</text>
<text x="203" y="199.2">Size</text>
<text x="205.5" y="201.7">A4</text>
<text x="213.2" y="199.2">Document Number</text>
<text x="213.2" y="201.7">PCB\22-305-0</text>
<text x="286.8" y="199.2">Rev</text>
<text x="289.4" y="201.7">00</text>
<text x="203" y="206.8">Date:</text>
<text x="216.2" y="206.8">Tuesday, May 02, 2023</text>
<text x="253.8" y="206.8">Sheet</text>
<text x="266.5" y="206.8">3</text>
<text x="274.1" y="206.8">of</text>
<text x="281.7" y="206.8">8</text>
</g>
<g font-size="2.3" fill="#00f">
<text x="193.6" y="23.2">3.5</text>
<text x="194.4" y="19.6">10</text>
<text x="211.4" y="23.2">3.5</text>
<text x="212.2" y="19.6">10</text>
<text x="229.2" y="23.2">3.5</text>
<text x="229.9" y="19.6">10</text>
<text x="249.5" y="23.2">3.5</text>
<text x="250.3" y="19.6">10</text>
<text x="267.3" y="23.2">3.5</text>
<text x="268" y="19.6">10</text>
<text x="282.5" y="23.2">3.5</text>
<text x="283.3" y="19.6">10</text>
</g>
<g font-size="2.3" fill="#f00">
<text x="99.4" y="29">BHW_CARM_DWN</text>
<text x="11" y="31.6">BHW_CMP_ENA</text>
<text x="11" y="34.1">BHW_CMP_ON</text>
<text x="98.9" y="34.1">BHW_ROT_CCW</text>
<text x="99.4" y="31.6">BHW_CARM_UP</text>
<text x="8.4" y="41.7">BHW_MANPUSH</text>
<text x="99.6" y="38.9">BHW_PREP</text>
<text x="99.6" y="41.5">BHW_EW</text>
<text x="100.6" y="36.6">BHW_ROT_CW</text>
<text x="8.4" y="44.3">BHW_CALIB_ENA</text>
<text x="11" y="46.8">BHW_MAN_ENA</text>
<text x="99.6" y="44">BHW_HVON</text>
<text x="99.6" y="46.5">BHW_START_GRID</text>
<text x="10.5" y="51.9">BHW_CMP_DWN</text>
<text x="12" y="49.3">BHW_CMP_UP</text>
<text x="99.6" y="49.1">BHW_GRID_ENA</text>
<text x="219" y="70.7">canh</text>
<text x="104.7" y="75.7">canh</text>
<text x="199.5" y="77.3">CMP_ENA_O</text>
<text x="219" y="73.1">com_can</text>
<text x="259.6" y="73.2">canl</text>
<text x="271.6" y="77.3">CMP_UP_O</text>
<text x="87.9" y="82.1">COLLI_HVON</text>
<text x="104.7" y="78.2">com_can</text>
<text x="153.7" y="79.6">COLLI_EW</text>
<text x="193.9" y="82.4">CMP_CALIB_ENA_O</text>
<text x="198.4" y="79.8">CMP_DWN_O</text>
<text x="271.3" y="79.8">CMP_ON_I</text>
<text x="15.8" y="85.9">canh</text>
<text x="15.8" y="88.3">dev_com</text>
<text x="56.4" y="85.9">canl</text>
<text x="59" y="88.3">can_com</text>
<text x="20.9" y="93.5">vdev</text>
<text x="53.9" y="93.5">vdev</text>
<text x="82.9" y="112.8">DET_HVON_A</text>
<text x="82.9" y="115.4">DET_HVON_RA</text>
<text x="145.9" y="115.1">DET_EW_A</text>
<text x="145.9" y="117.7">DET_EW_K</text>
<text x="208.3" y="117.9">MROT_CW</text>
<text x="208.6" y="115.4">MARM_UP</text>
<text x="266.3" y="117.9">MROT_CCW</text>
<text x="266.3" y="115.4">MARM_DWN</text>
<text x="20.9" y="124">canh</text>
<text x="53.9" y="124">canl</text>
<text x="82.9" y="120.5">DET_PREP_A</text>
<text x="82.9" y="123">DET_PREP_RA</text>
<text x="264.7" y="120.5">M_PUSH</text>
<text x="265.5" y="123">LED+</text>
<text x="20.9" y="126.4">dev_com</text>
<text x="53.9" y="129.1">vdev</text>
<text x="64.8" y="127.8">TILT_EW</text>
<text x="20.9" y="151.9">canh</text>
<text x="20.9" y="154.4">dev_com</text>
<text x="56.4" y="151.9">canl</text>
<text x="56.4" y="154.5">vdev</text>
<text x="219" y="154.4">com_can</text>
<text x="221.5" y="151.9">canh</text>
<text x="264.7" y="155.8">MAG_COM</text>
<text x="264.7" y="151.9">canl</text>
<text x="208.8" y="158.3">MAG_REF</text>
<text x="209.1" y="160.8">MAG_SGN</text>
<text x="264.7" y="158.3">GRID_START</text>
<text x="264.7" y="160.8">GRID_ENA</text>
<text x="114.9" y="172.3">canh</text>
<text x="163.1" y="172.3">canl</text>
<text x="20.9" y="177.3">canh</text>
<text x="20.9" y="179.8">dev_com</text>
<text x="56.4" y="177.3">canl</text>
<text x="56.4" y="179.9">vdev</text>
<text x="84.4" y="178.6">MAG_REF</text>
<text x="97.1" y="174.7">com_can</text>
<text x="183.4" y="176.1">MAG_COM</text>
<text x="183.4" y="178.6">GRID_START</text>
<text x="84.6" y="181.2">MAG_SGN</text>
<text x="183.4" y="181.2">GRID_ENA</text>
</g>
<g font-size="2.3" fill="#004080">
<text x="145.9" y="36.3" transform="rotate(-90 145.9 36.3)">I1</text>
<text x="148.4" y="36.3" transform="rotate(-90 148.4 36.3)">I2</text>
<text x="36.9" y="125.5">I1</text>
<text x="45.1" y="125.5">I4</text>
<text x="36.9" y="128.1">I2</text>
<text x="36.9" y="130.6">I3</text>
<text x="45.1" y="128.1">I5</text>
<text x="45.1" y="130.6">I6</text>
<text x="36.9" y="153.5">I1</text>
<text x="45.1" y="153.5">I3</text>
<text x="36.9" y="156">I2</text>
<text x="45.1" y="156">I4</text>
<text x="36.9" y="178.9">I1</text>
<text x="45.1" y="178.9">I3</text>
<text x="36.9" y="181.4">I2</text>
<text x="45.1" y="181.4">I4</text>
</g>
<g font-size="1.8">
<text x="17.2" y="1.9">10</text>
<text x="46.4" y="1.9">9</text>
<text x="75.5" y="1.9">8</text>
<text x="104.7" y="1.9">7</text>
<text x="133.9" y="1.9">6</text>
<text x="163.1" y="1.9">5</text>
<text x="192.3" y="1.9">4</text>
<text x="221.5" y="1.9">3</text>
<text x="250.7" y="1.9">2</text>
<text x="279.8" y="1.9">1</text>
<text x=".7" y="24.7">E</text>
<text x="295.1" y="24.7">E</text>
<text x=".7" y="65.6">D</text>
<text x="295.1" y="65.6">D</text>
<text x=".7" y="106.6">C</text>
<text x="295.1" y="106.6">C</text>
<text x=".7" y="147.5">B</text>
<text x="295.1" y="147.5">B</text>
<text x=".7" y="188.4">A</text>
<text x="295.1" y="188.4">A</text>
<text x="17.2" y="209.2">10</text>
<text x="46.4" y="209.2">9</text>
<text x="75.5" y="209.2">8</text>
<text x="104.7" y="209.2">7</text>
<text x="133.9" y="209.2">6</text>
<text x="163.1" y="209.2">5</text>
<text x="192.3" y="209.2">4</text>
<text x="221.5" y="209.2">3</text>
<text x="250.7" y="209.2">2</text>
<text x="279.8" y="209.2">1</text>
</g>
</svg>
